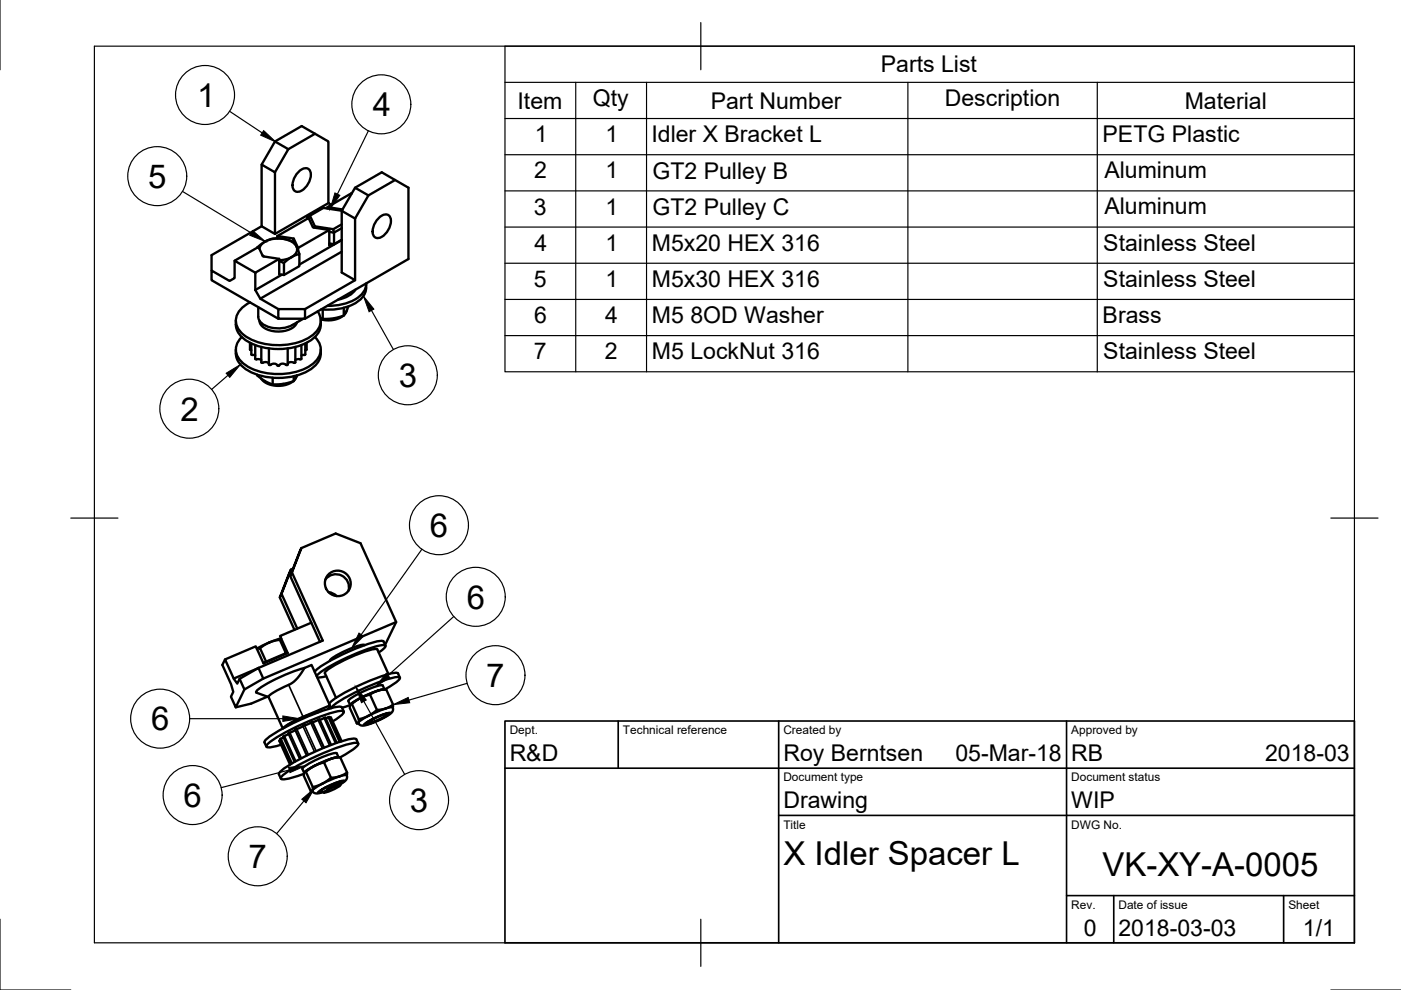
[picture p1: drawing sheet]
<svg xmlns="http://www.w3.org/2000/svg" width="297mm" height="210mm" viewBox="0 0 297 210" stroke-linecap="round" stroke-linejoin="round" font-family="sans-serif">
<!-- layer: Visible -->
<g fill="none" stroke="#000" stroke-width=".5">
<path d="M55.5 34.9v13.1l2.8 1.6v-13.1M58.3 30l2.8 1.6-2.8 4.9-2.8-1.6zM58.3 30l5.7-3.3 5.6 3.3v13.1l.7 .3M63.1 36.6a1.66 1.66 0 0 1 2.5-.5 3.6 3.6 0 0 1-2.6 4.6 1.66 1.66 0 0 1-.8-2.5zM66.8 28.4l-5.7 3.2M75.3 39.8l2.8 1.6-2.8 4.9-2.8-1.6zM75.3 39.8l5.6-3.3 2.9 1.7-5.7 3.2M83.8 38.2l2.8 1.6v15.1l-21.9 12.7M49.7 55.3v3.7l-1 .6-3.8-2.2v2l14.1 8.2M54.5 52.5l1.4-1.1 1.4-.7 1.1-.2 1.6 .1 2.3 .7 .6 1 .6 1.6M55 52.8a2.92 2.92 0 0 1 2.7-2.1 5 5 0 0 1 5.2 1.6 1.74 1.74 0 0 1-1.1 2.2M55.5 48l-10.6 6.1v3.3"/>
<path d="M55.6 54.1l.4 .3M58.8 50l6.6-3.8 1 2 3.4 .6v3.2l.4-.2M58.8 50l3.5 .6v.7M58.8 50v.5M59.2 55.4l1 .3v2.6l-1-.1v-3.3l-3.5-.5-.9-2-5.1 2.9 4.4 2.5M59.2 54.9l-5.1 2.9v3.7M59.8 58.2l-5.7 3.3M61.8 54.5l-1.6 1.2M61.8 54.5l1.7-.6v2.5l-3.3 1.9M61.8 54.5l-1.4 .5-1.2 .2M62.3 50.6l.9 2v.5M65.2 46.1v.3"/>
<path d="M65.3 46.3l-.1-.2 .5-.4 1.1 2.3M65.7 45.7l2.9-1.6 3.9 .6v13.1l2.8 1.6-10.6 6.1M66.6 48.3l.2-.3 3.9 .6 .1 .7 1.7-.9M69.4 44.2v-.3l3.2 .5M69.6 43.1l-11.3 6.5M69.8 49.2l1 .1v2.5l-1-.2M69.8 48.8l-6.6 3.8M72.5 50.8l-1.8 1.1-.9-.2M72.5 47.6l-1.8 1M72.5 50.9l-9 5.2M72.5 53.4l-17.3 9.9M74.6 41l-5.2 2.9"/>
<path d="M75.3 46.3v13.1M80.1 46.4a1.66 1.66 0 0 1 2.5-.5 3.6 3.6 0 0 1-2.6 4.6 1.66 1.66 0 0 1-.8-2.5zM50 68a4.5 4.5 0 0 0 3.1 4.7 14 14 0 0 0 12.7-.5 4.2 4.2 0 0 0 2.2-4.2M50 74.1a4.5 4.5 0 0 0 3.1 4.8 14 14 0 0 0 12.7-.6 4.2 4.2 0 0 0 2.2-4.2M51.3 71.5a3.5 3.5 0 0 0 .2 5.5 13.3 13.3 0 0 0 15 0 3.5 3.5 0 0 0 .3-5.5M53 72.7v1.4l.3 .1M53 64.1a4.3 4.3 0 0 0-2.9 4.8 6.7 6.7 0 0 0 5.2 3.8 13.6 13.6 0 0 0 11-1.7 3.5 3.5 0 0 0 1.1-5M53.3 72.8v2.3l.8 .2M54.1 73.2v2.9l1.3 .2M54.1 61.5l1.1 1.8 3.8 2.2M54.5 79.4v.2l1.4 1 1.9 .9 1.9-.1 1.7-.3a1.78 1.78 0 0 0 1.5-1.5M54.8 65.1v2.1a2.89 2.89 0 0 0 2.6 2.2l1.4 .2 1.4-.1a9.6 9.6 0 0 0 4.1-1.9"/>
<path d="M55 68a2.93 2.93 0 0 0 2.8 2.2 5.3 5.3 0 0 0 4.9-1.4l.3-.4M55.4 73.6v3.2l.1 .1a1.27 1.27 0 0 1 1.5 .2M57 73.9v3.4l.2 .1a1.27 1.27 0 0 1 1.8 .2 1.27 1.27 0 0 1 1.8-.2l.2-.1v-3.4M59 65.5h5.7v2.1h-5.7zM62.3 79.8v1M62.6 73.6v3.2l-.1 .1a1.27 1.27 0 0 0-1.5 .2M63 79.6l-.6 .9M63.9 73.2v2.9l-1.3 .2M64.7 72.8v2.3l-.8 .2M65 72.7v1.4l-.3 .1M68.4 65.6v2M72.7 67l-.9 .5-1.2 .3-1.3 .1-1.3-.2"/>
<path d="M72.9 65.3v1.6M73.6 65.6l-.5 1.1M73.9 65l-.8 1.5a.96 .96 0 0 1-1 .7l-2.4 .4h-1.3l-.4-.2M75.4 61.4l-1.2 1.2-1.2 .5-1.3 .4M77.6 60.1a4.3 4.3 0 0 1-2.9 3.7l-2.9 .9-2.4 .1M77.6 60.2a4.2 4.2 0 0 1-2.9 4.4 12.6 12.6 0 0 1-6.6 1M55.3 80.2l.5 .6 .8 .5 1.8 .5 2.1-.2 1.6-.7M57.8 80.1v1.4M63.9 116.2l-2.4 5.9zM63.9 116.2l7.3-3.1 5.2 2.1 7.6 16.7-2.4 4.8M47.7 139.8l-.6 1.2 1.9 4.1 .5 1.6-.5 1 1 2.3 1.8-3.8M54.5 137.6l.6-.2 1.3 2.9-.5 .4"/>
<path d="M57.1 136.2l-2 1.2M57.1 136.2l2.2-.5 1.3 2.8-4.2 1.8M57.1 136.2l-2.6 1.3M59.3 126.7l3.1 6.8M59.6 135.3l-2.5 .9M59.6 135.4l-.3 .3M59.7 125.9l3.3 7.4M61 138.5h-.4M61.5 122.1l6.3 14M61.7 120.8l-2.4 5.9zM61.9 121.4l6.5 14.4-13.6 5.8M62.1 120.6l-.4 .2"/>
<path d="M66 132l-6.6 2.9 1.6 3.6-5.1 2.2-1.7-3.7-6.5 2.8 1.9 4.1 5-2.2M69 122.9a2.76 2.76 0 0 1 3.4-.9 2.76 2.76 0 0 1 1.5 3.3M69.7 125.6l1.1 .3 .6 .5M77.3 136.8a10.1 10.1 0 0 0-4.7 1.5l-2 1.1-.6 .5v.2M80.3 138.3a2.39 2.39 0 0 0 1.4-1.4 5.8 5.8 0 0 0-3.4 .6 43.6 43.6 0 0 0-10.7 5.3l-.5 .6M81.7 136.9l-.4-.9a2.26 2.26 0 0 0-1.9 .1 44.3 44.3 0 0 0-12.1 5.7l-.6 .7M84 131.9l-28.2 12M49.6 143.9l.7 1 .5-1M50.8 143.9l4-2.3 1 2.3-4 2.3zM56.7 147.7l-3.4 1.5-3.3 .8M59.5 156.9l-.3 .2 2.3 5M60.1 156.3l-.7 .4 2.3 5.3"/>
<path d="M61.2 155.6l-1.1 .6 2.4 5.3M61.5 155.3l-.3 .2 2.4 5.4M62.6 154.8l-1.1 .5M64.5 141.6l-1.8 2.6-.9 .7-1.2 .6a14 14 0 0 0-3.6 2.1l3 6.9M64.5 141.6l1.6-.6 3.8 8.6-7.4 3.2-1.9 1.1-.6 .5M64.5 141.6a31.5 31.5 0 0 0-10.1 4.9l-.1 .2 .1 .2 2.5 .9M66.2 153.1l1.5-.6 2.5 5.4M67.4 151.1a18 18 0 0 0-7.1 3.2M67.8 152.6l1.2-.5 2.4 5.4M68.7 158.5l-2.5-5.4-1.8 .7-1.8 .9 2.5 5.5M69 152.3l.8-.3 2.4 5.2M69.2 143.4l-1.1 .2h-.9"/>
<path d="M69.9 152.2l.3-.1 2.2 5.1M69.9 149.6l.2 .6M69.9 149.6l-.3 .7M70.5 153a7 7 0 0 0 2.4-1.9v-.2a5.7 5.7 0 0 0-3.5 .5 46.6 46.6 0 0 0-12.6 6.3l-.3 .6a2.26 2.26 0 0 0 2-.1l1.1-.3M72.5 150l.4 .9M72.5 150a2.19 2.19 0 0 0-1.9 0 50.5 50.5 0 0 0-13.8 6.5l-.7 .7 .4 1.1M74.2 149.5l-1.7 .6M74.4 149.3h-.1M74.6 149.3l1.5 3.2M76 157.7l-.5-.9a2.19 2.19 0 0 0-1.8 0 50.5 50.5 0 0 0-13.9 6.4l-.6 .7 .3 1.2M76 153.4h-.3M76.4 148l-2 1.3-.2 .5v.3l1.4 3.3 .4-.2"/>
<path d="M76.4 148l-2 1.3M77.7 153.3a12.6 12.6 0 0 1 4.6-2 3.1 3.1 0 0 1-1.9 1.3l-1.4 .6a1.3 1.3 0 0 1-1.5 .2zM78 153.2h.1M78.1 151.8l-1.6 .6a.59 .59 0 0 0-.5 .7v.1M78.1 151.8l-1.2 .7-.9 .7M78.2 152.9l-.1 .3M78.3 153.3l-.7 .1M78.5 147.3l1.4 3.2M80 146.5l-1.5 .8-2.1 .7M80 146.5l-3.6 1.5M81.3 146.2l-1.3 .3M81.3 146.2a19.2 19.2 0 0 0-6.9 3.1"/>
<path d="M81.3 146.2h.6l-1.9 .3M81.5 146.2l-.4-.9a10.1 10.1 0 0 0-4.7 1.6l-1.4 .7-1.1 .9 .3 1M81.6 146.2l1.8-1.1a2.69 2.69 0 0 0 1.4-1.4 1.73 1.73 0 0 0-1.6 0 43.6 43.6 0 0 0-12.5 5.9l-.5 .5M81.7 151.4l.5 .1-1 .6-1.5 .7-1.5 .5 .1-.3M81.7 150.2l-1 .3a1.87 1.87 0 0 0-1.7 .7l-.9 .6M81.7 150.2l-3.6 1.6M81.7 150.2l1.4-.3 .2 .3v.4l-.4 .6-.8 .6-3.5 1.6-1.8 .4-.6-.2-.2-.4M81.9 146.2l1.4 3.2M82 151.3h.1M82.2 151.4l-.3-.1-1.4 .5-2.2 1.2 .8-.6M82.3 151.3l-.1 .1M82.4 142.9l-2.4-5.2a6.3 6.3 0 0 0-3.7 .8 25.5 25.5 0 0 0-7.4 4v.2l2.3 5.3"/>
<path d="M83.3 150v-.1a.21 .21 0 0 0 .1-.4 .21 .21 0 0 0-.4 .1l-1.3 .6M84.8 143.7l-.4-.9a2.26 2.26 0 0 0-1.9 .1 44.3 44.3 0 0 0-12.1 5.7l-.6 .6M64.6 163.7h.1M64.9 163.6l1.4 3.3M66.2 167.6l.2 .4 .6 .2 1.4-.2M66.3 167.8h-.3M66.7 162.4l-2.1 1.3-.2 .5v.3l1.5 3.3 .3-.2M66.7 162.4l-2.1 1.3M68.1 167.8h-.3M68.2 167.5h.1M68.3 167.4h.1M68.4 167.4l-.3 .2"/>
<path d="M68.4 166.2l-1.6 .6a.59 .59 0 0 0-.6 .7v.1M68.4 166.2l-1.3 .6-.9 .8M68.7 161.7l1.5 3.2M68.8 167.8a7 7 0 0 1 3.3-1.3 6.7 6.7 0 0 1-3.4 1.5zM69.2 166.9l-1.1 .8 .6 .3M70.3 160.8l-1.6 .9-2 .7M70.3 160.8l-3.6 1.6M70.7 166.7l-1.3 .7M71.6 160.5h.5l-1.8 .3M71.6 160.5l-1.3 .3M71.6 160.5a19.2 19.2 0 0 0-7 3.2M71.8 160.5l-.4-.8a10.1 10.1 0 0 0-4.7 1.6l-1.4 .7-1.1 .9 .3 1"/>
<path d="M72 164.6l-1.1 .2a1.86 1.86 0 0 0-1.7 .8l-.8 .6M72 164.6l-3.6 1.6M72 164.6l1.4-.3 .2 .3-.3 .8-1.1 .8M72 165.7l-2.6 1.7M72.1 166.1l-1.1 .4-1.6 .9M72.1 166.1v.1M72.1 166.2l-1.4 .5M72.1 166.2h.1M72.1 166.2l.5-.5a3.7 3.7 0 0 0-2.4 .7l-1.6 .8-.8 .7h.5M72.2 166.2l-1.5 .5M72.2 166.2l-.1 .3M72.4 165.7l-.3 .4"/>
<path d="M72.4 165.6v.1M72.5 165.7l-.3 .2M73.5 164.4l.1-.2a.2 .2 0 0 0 0-.3 .2 .2 0 0 0-.3 .1l-1.3 .6M73.6 163.8l-1.5-3.2 2.1-1.2a4.2 4.2 0 0 0 1.8-1.6 1.21 1.21 0 0 0-1.5-.2 48 48 0 0 0-14.6 6.8l-.4 .6 .1 .2a10.6 10.6 0 0 0 4.9-1.1"/>
<circle cx="71.6" cy="123.7" r="2.72"/>
</g>
<!-- layer: Visible Narrow -->
<g fill="none" stroke="#000" stroke-width=".35">
<path d="M59.4 157l2.2 5M59.6 156.6l2.4 5.2M60.3 156l2.4 5.4M61.2 145.2l3.1 6.8M61.5 155.3l2.4 5.5M62.9 154.6l2.5 5.4M64.2 153.9l2.5 5.5M64.6 153.8l2.4 5.5M65.9 153.2l2.4 5.5M67.4 152.6l2.5 5.5M68.7 152.2l2.4 5.4M69.6 152.1l2.3 5.2"/>
<path d="M70 152.2l2.3 5M77.3 153.4a14.1 14.1 0 0 1 5.5-2.3 4.1 4.1 0 0 1-2.4 1.6l-2.7 1h-.6zM72.2 166.2a.96 .96 0 0 0 .9-.8 13.2 13.2 0 0 0-5.8 2.6 .94 .94 0 0 0 1.1-.1"/>
</g>
<!-- layer: Border -->
<path d="M0 0v14.8M20 9.8h267.2v190.1h-267.2zM148.6 4.8v10M15 109.8h10M282.2 109.8h10M0 194.9v15h15M148.6 194.9v10M282.2 209.9h14.9" fill="none" stroke="#000" stroke-width=".25"/>
<!-- layer: TitleBlock -->
<path d="M107.1 152.9h180.1v47h-180.1zM131.1 152.9v10M165.1 152.9v47M226.1 152.9v47M107.1 162.9h180.1M165.1 172.9h122.1M226.1 189.9h61.1M236.1 189.9v10M272.2 189.9v10" fill="none" stroke="#000" stroke-width=".35"/>
<!-- layer: BOM -->
<g fill="none" stroke="#000" stroke-width=".25">
<path d="M107.1 9.8h180.1v69h-180.1zM107.1 17.5h180.1M122.1 17.5v61.3M137.1 17.5v61.3M192.5 17.5v61.3M232.6 17.5v61.3M48.7 23.6l6.9 4.6M78.1 27.7l-6.6 13.5M107.1 25.1h180.1M107.1 32.8h180.1M38.7 40.6l14.6 8.8M107.1 40.5h180.1"/>
<path d="M107.1 48.1h180.1M107.1 55.8h180.1M48.3 79.6l-3.4 3M78.8 65.8l4.6 8.3M107.1 63.5h180.1M107.1 71.2h180.1M89.4 116.5l-12.8 18.1M96.2 130.7l-13.9 12.5M40.2 152.4h19.8M77.1 148.7l8.7 15.5M99 144.9l-12.3 3.5M61.3 163.3l-14.4 3.7"/>
<path d="M64.4 169.8l-5.7 7"/>
<circle cx="33.3" cy="37.3" r="6.3"/>
<circle cx="43.5" cy="20.1" r="6.3"/>
<circle cx="80.9" cy="22.1" r="6.3"/>
<circle cx="86.5" cy="79.6" r="6.3"/>
<circle cx="40.1" cy="86.7" r="6.3"/>
<circle cx="93.1" cy="111.4" r="6.3"/>
<circle cx="100.9" cy="126.5" r="6.3"/>
<circle cx="34" cy="152.4" r="6.3"/>
<circle cx="105.1" cy="143.2" r="6.3"/>
<circle cx="40.8" cy="168.6" r="6.3"/>
<circle cx="88.8" cy="169.7" r="6.3"/>
<circle cx="54.6" cy="181.6" r="6.3"/>
</g>
<path d="M55.9 27.7l2.6 2.4-3.2-1.4zM53.6 48.9l2.6 2.3-3.2-1.3zM71 40.9l1.1 .5-2.1 2.9zM47.9 79.1l3.1-1.8-2.3 2.7zM77 62.8l2.3 2.7-1 .6zM76.1 134.2l1 .7-2.5 2.5zM60 151.8l3.5 .6-3.5 .6zM75.4 145.6l2.3 2.8-1.1 .6zM81.9 142.8l.8 .8-3 2zM83.3 149.4l3.2-1.5 .4 1.1zM61.2 162.7l3.5-.3-3.2 1.4zM64 169.5l2.7-2.4-1.8 3.1z" fill="#000" stroke="#000" stroke-width=".21"/>
<g font-size="7">
<text x="41.8" y="22.6">1</text>
<text x="79" y="24.6">4</text>
<text x="31.4" y="39.8">5</text>
<text x="84.5" y="82.1">3</text>
<text x="38.3" y="89.2">2</text>
<text x="91.2" y="113.9">6</text>
<text x="99" y="129">6</text>
<text x="103.1" y="145.7">7</text>
<text x="32" y="154.9">6</text>
<text x="38.9" y="171.1">6</text>
<text x="86.9" y="172.2">3</text>
<text x="52.7" y="184.1">7</text>
<text x="166.1" y="183.4">X Idler Spacer L</text>
<text x="233.7" y="185.8">VK-XY-A-0005</text>
</g>
<g font-size="4.9">
<text x="186.7" y="15.3">Parts List</text>
<text x="109.7" y="23">Item</text>
<text x="125.7" y="22.6">Qty</text>
<text x="150.7" y="23">Part Number</text>
<text x="200.3" y="22.6">Description</text>
<text x="251.2" y="23">Material</text>
<text x="113.4" y="30.1">1</text>
<text x="128.4" y="30.1">1</text>
<text x="138.1" y="30.1">Idler X Bracket L</text>
<text x="233.8" y="30.2">PETG Plastic</text>
<text x="113.3" y="37.8">2</text>
<text x="128.4" y="37.8">1</text>
<text x="138.3" y="37.9">GT2 Pulley B</text>
<text x="234.1" y="37.8">Aluminum</text>
<text x="113.2" y="45.5">3</text>
<text x="128.4" y="45.5">1</text>
<text x="138.3" y="45.5">GT2 Pulley C</text>
<text x="234.1" y="45.5">Aluminum</text>
<text x="113.3" y="53.1">4</text>
<text x="128.4" y="53.2">1</text>
<text x="138.2" y="53.2">M5x20 HEX 316</text>
<text x="233.9" y="53.2">Stainless Steel</text>
<text x="113.2" y="60.8">5</text>
<text x="128.4" y="60.8">1</text>
<text x="138.2" y="60.8">M5x30 HEX 316</text>
<text x="233.9" y="60.9">Stainless Steel</text>
<text x="113.2" y="68.5">6</text>
<text x="128.3" y="68.5">4</text>
<text x="138.2" y="68.6">M5 8OD Washer</text>
<text x="233.8" y="68.5">Brass</text>
<text x="113.2" y="76.2">7</text>
<text x="128.3" y="76.2">2</text>
<text x="138.2" y="76.2">M5 LockNut 316</text>
<text x="233.9" y="76.2">Stainless Steel</text>
<text x="108.1" y="161.4">R&amp;D</text>
<text x="166.1" y="161.4">Roy Berntsen</text>
<text x="202.6" y="161.4">05-Mar-18</text>
<text x="227.1" y="161.4">RB</text>
<text x="268.2" y="161.4">2018-03</text>
<text x="166.1" y="171.4">Drawing</text>
<text x="227.1" y="171.4">WIP</text>
<text x="229.8" y="198.5">0</text>
<text x="237.1" y="198.4">2018-03-03</text>
<text x="276.3" y="198.5">1/1</text>
</g>
<g font-size="2.5">
<text x="108.1" y="155.7">Dept.</text>
<text x="132.1" y="155.7">Technical reference</text>
<text x="166.1" y="155.7">Created by</text>
<text x="227.1" y="155.7">Approved by</text>
<text x="166.1" y="165.7">Document type</text>
<text x="227.1" y="165.7">Document status</text>
<text x="166.1" y="175.7">Title</text>
<text x="227.1" y="175.7">DWG No.</text>
<text x="227.1" y="192.7">Rev.</text>
<text x="237.1" y="192.7">Date of issue</text>
<text x="273.2" y="192.7">Sheet</text>
</g>
</svg>
